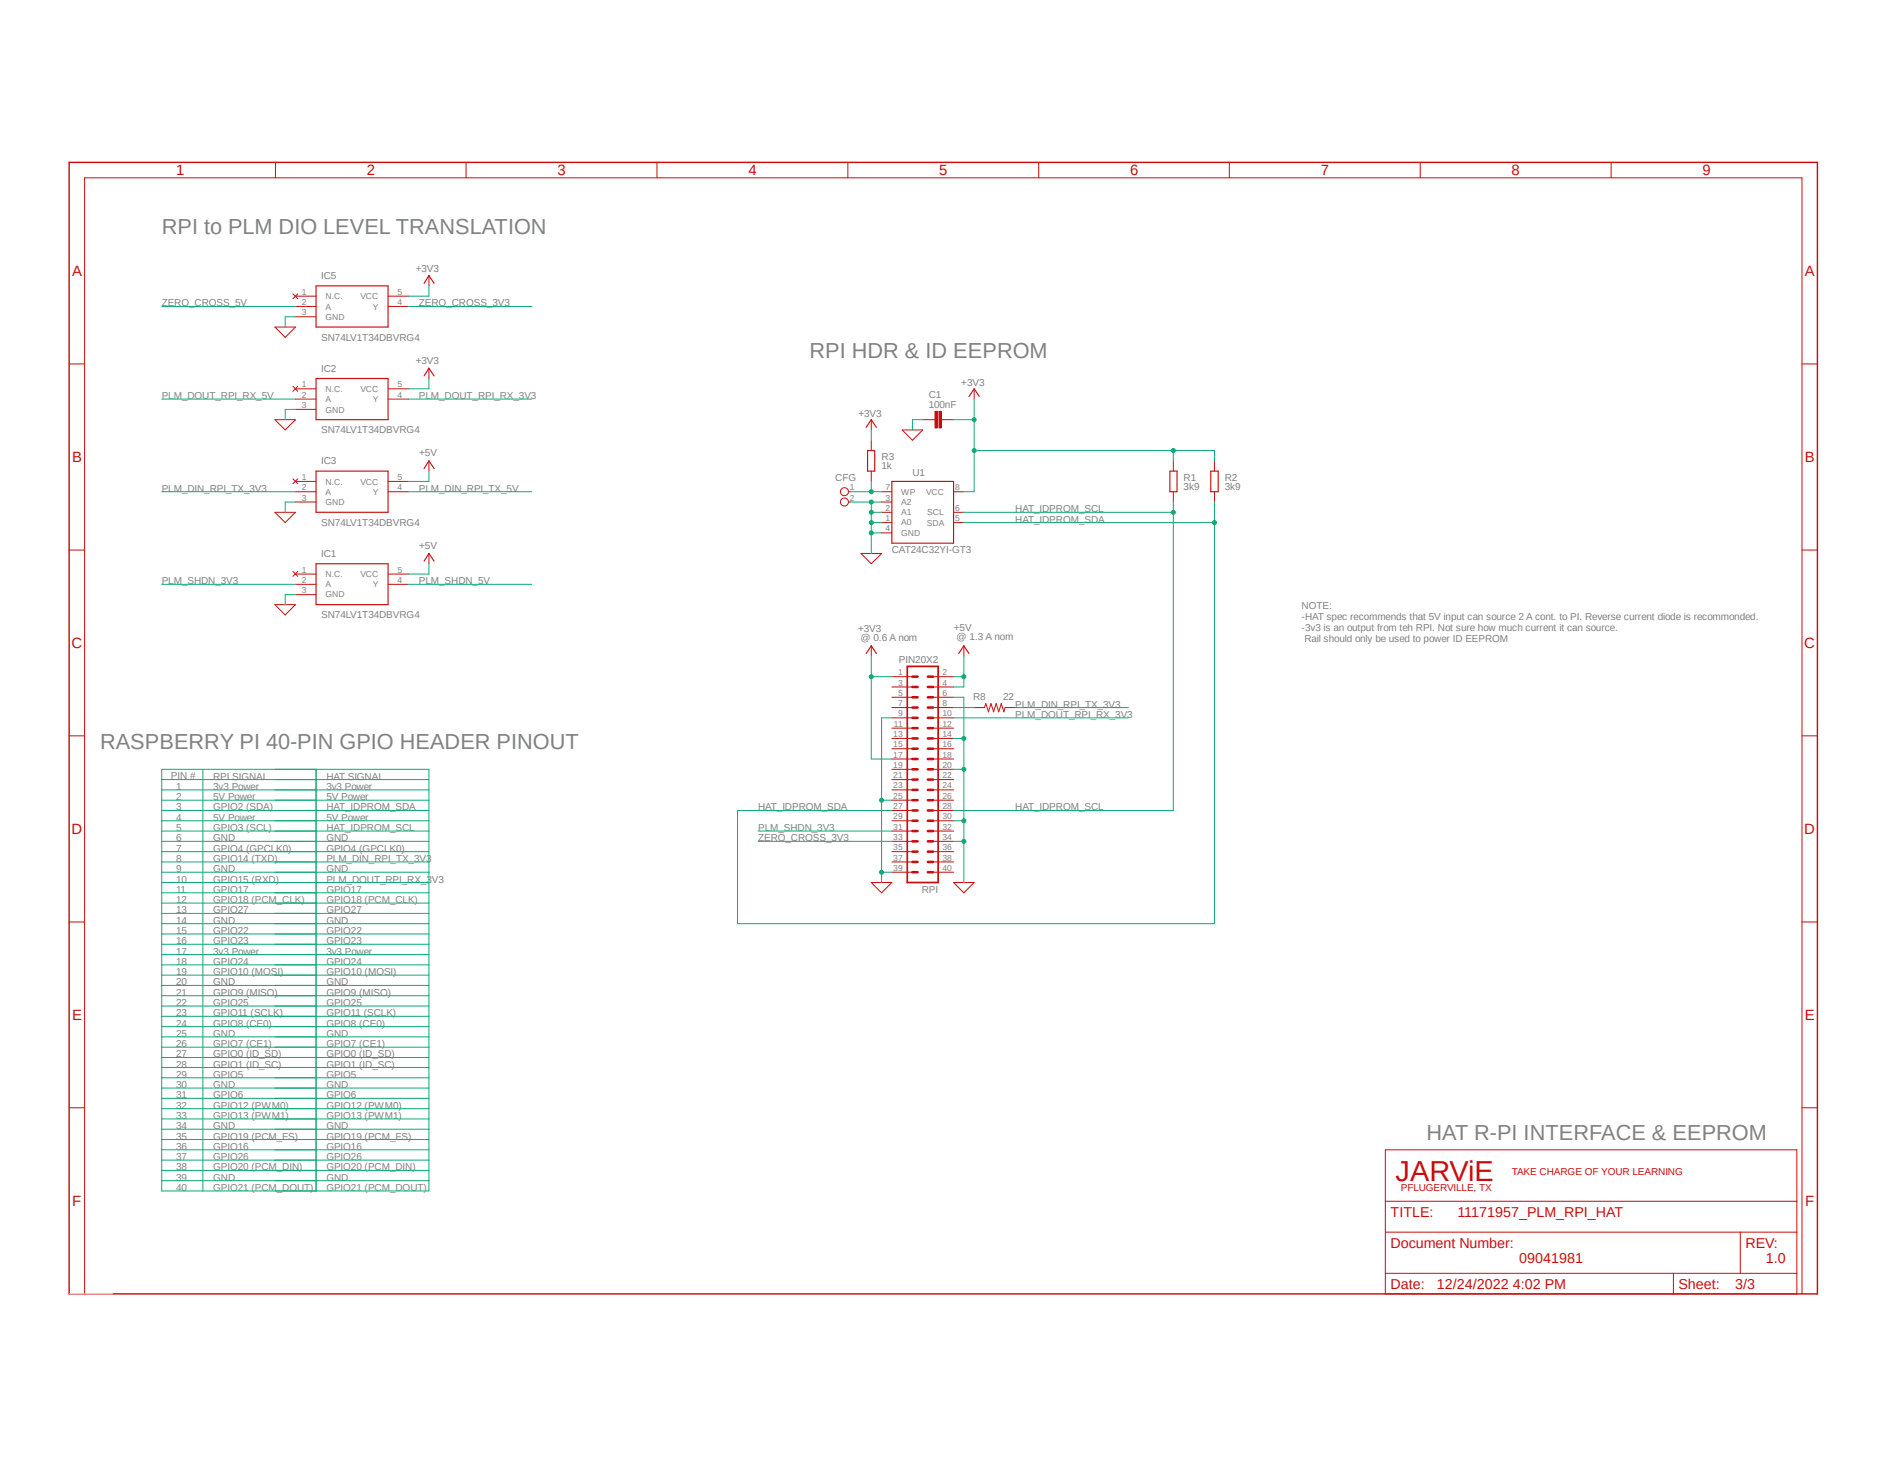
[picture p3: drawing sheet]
<svg xmlns="http://www.w3.org/2000/svg" width="279mm" height="216mm" viewBox="0 0 279 216" stroke-linecap="round" stroke-linejoin="round" font-family="sans-serif">
<path d="M9.9 23.9l259.6 168.1M269.5 23.9l-259.6 168.1" fill="none" stroke="#fff" stroke-width=".15"/>
<path d="M134.4 98.7h4.6v32h-4.6z" fill="none" stroke="#c90d0c" stroke-width=".25"/>
<g fill="none" stroke="#c90d0c" stroke-width=".38">
<path d="M135.2 103.3h.7M135.2 101.7h.7M135.2 100.2h.7M135.2 106.3h.7M135.2 104.8h.7M135.2 110.9h.7M135.2 109.3h.7M135.2 107.8h.7M135.2 113.9h.7M135.2 112.4h.7M135.2 118.5h.7M135.2 117h.7"/>
<path d="M135.2 115.4h.7M137.5 103.3h.7M137.5 101.7h.7M137.5 100.2h.7M137.5 106.3h.7M137.5 104.8h.7M137.5 110.9h.7M137.5 109.3h.7M137.5 107.8h.7M137.5 113.9h.7M137.5 112.4h.7M137.5 118.5h.7"/>
<path d="M137.5 117h.7M137.5 115.4h.7M135.2 121.5h.7M135.2 120h.7M135.2 124.6h.7M135.2 123.1h.7M135.2 126.1h.7M135.2 127.6h.7M135.2 129.2h.7M137.5 121.5h.7M137.5 120h.7M137.5 124.6h.7"/>
<path d="M137.5 123.1h.7M137.5 126.1h.7M137.5 127.6h.7M137.5 129.2h.7"/>
</g>
<g fill="none" stroke="#c90d0c" stroke-width=".15">
<path d="M40.8 24v2.3M69 24v2.3M97.3 24v2.3M125.6 24v2.3M153.9 24v2.3M182.1 24v2.3M210.4 24v2.3M238.7 24v2.3M10.2 53.9h2.3M40.7 48.4h3.1l-1.6 1.6zM43.4 57.2l.7 .8M43.4 43.5l.7 .7"/>
<path d="M43.8 57.6h3M43.8 59.1h3M43.8 43.9h3M43.8 45.4h3M43.8 46.9h3M44.1 57.2l-.7 .8M44.1 43.5l-.7 .7M57.5 57.6h3M57.5 59.1h3M57.5 43.9h3M57.5 45.4h3M63.5 40.8v1.5"/>
<path d="M63.5 54.5v1.5M144.3 57.6v1.5M267 53.9h2.2M40.7 75.9h3.1l-1.6 1.5zM40.7 62.1h3.1l-1.6 1.6zM43.4 70.9l.7 .7M43.8 72.8h3M43.8 74.3h3M43.8 60.6h3M43.8 71.3h3M44.1 70.9l-.7 .7M57.5 72.8h3"/>
<path d="M57.5 71.3h3M63.5 68.2v1.6M125.7 72.8h.3M125.7 74.3h.3M129.1 62.1v1.6M129.1 65.2v1.5M129.1 69.8v1.5M130.6 72.8h1.5M130.6 78.9h1.5M130.6 75.9h1.5M130.6 77.4h1.5M130.6 74.3h1.5"/>
<path d="M133.6 63.7h3.1l-1.5 1.5zM136.7 62.1h1.8M138.5 60.9h.4v2.5h-.4zM139.1 60.9h.3v2.5h-.3zM139.4 62.1h1.9M141.3 72.8h1.5M141.3 75.9h1.5M141.3 77.4h1.5M173.8 68.2v1.6M173.8 72.8v1.5M179.9 68.2v1.6M179.9 72.8v1.5"/>
<path d="M10.2 81.4h2.3M40.7 89.5h3.1l-1.6 1.6zM43.4 84.6l.7 .7M43.8 85h3M43.8 86.5h3M43.8 88.1h3M44.1 84.6l-.7 .7M57.5 85h3M57.5 86.5h3M63.5 82v1.5M127.6 82h3l-1.5 1.5zM129.1 95.6v1.6"/>
<path d="M142.8 95.6v1.6M267 81.4h2.2M10.2 109h2.3M132.1 100.2h3.1M132.1 101.7h3.1M132.1 103.3h3.1M132.1 104.8h3.1M132.1 106.3h3.1M132.1 107.8h3.1M132.1 109.3h3.1M132.1 110.9h3.1M132.1 112.4h3.1"/>
<path d="M132.1 113.9h3.1M132.1 115.4h3.1M132.1 117h3.1M132.1 118.5h3.1M138.2 100.2h3.1M138.2 101.7h3.1M138.2 103.3h3.1M138.2 104.8h3.1M138.2 106.3h3.1M138.2 107.8h3.1M138.2 109.3h3.1M138.2 110.9h3.1"/>
<path d="M138.2 112.4h3.1M138.2 113.9h3.1M138.2 115.4h3.1M138.2 117h3.1M138.2 118.5h3.1M144.3 104.8h1.5l.2-.6 .4 1.2 .4-1.2 .4 1.2 .4-1.2 .4 1.2 .3-1.2 .4 1.2 .2-.6h1.5M267 109h2.2M10.2 136.5h2.3M129.1 130.7h3l-1.5 1.5zM132.1 120h3.1M132.1 121.5h3.1M132.1 123.1h3.1"/>
<path d="M132.1 124.6h3.1M132.1 126.1h3.1M132.1 127.6h3.1M132.1 129.2h3.1M138.2 120h3.1M138.2 121.5h3.1M138.2 123.1h3.1M138.2 124.6h3.1M138.2 126.1h3.1M138.2 127.6h3.1M138.2 129.2h3.1M141.3 130.7h3l-1.5 1.5z"/>
<path d="M267 136.5h2.2M10.2 164h2.3M205.2 170.3h61v21.3h-61zM205.2 177.9h61M267 164h2.2M12.5 191.6v-165.3h254.5v165.3M205.2 182.5h61M205.2 188.6h61M247.9 188.6v3M257.8 182.5v6.1"/>
<circle cx="125.1" cy="74.3" r=".6"/>
<circle cx="125.1" cy="72.8" r=".6"/>
</g>
<g fill="none" stroke="#c90d0c" stroke-width=".17">
<path d="M46.8 56h10.7v6.1h-10.7zM46.8 42.3h10.7v6.1h-10.7zM62.8 55.7l.7-1.2 .8 1.2M62.8 42l.7-1.2 .8 1.2M143.6 58.7l.7-1.1 .8 1.1M46.8 69.8h10.7v6.1h-10.7zM62.8 69.4l.7-1.2 .8 1.2M128.3 63.3l.8-1.2 .7 1.2M128.5 66.7h1.1v3.1h-1.1zM132.1 71.3h9.2v9.1h-9.2zM173.3 69.8h1.1v3h-1.1zM179.4 69.8h1.1v3h-1.1z"/>
<path d="M46.8 83.5h10.7v6h-10.7zM62.8 83.1l.7-1.1 .8 1.1M128.3 96.8l.8-1.2 .7 1.2M142 96.8l.8-1.2 .8 1.2"/>
</g>
<path d="M138.7 60.9v2.5M139.3 60.9v2.5" fill="none" stroke="#c90d0c" stroke-width=".34"/>
<path d="M10.2 24h259v167.6h-259z" fill="none" stroke="#c90d0c" stroke-width=".21"/>
<path d="M144.3 59.1v13.7h-1.5M144.3 66.7h35.6v1.5M173.8 66.7v1.5" fill="none" stroke="#0dab76" stroke-width=".15"/>
<circle cx="144.3" cy="66.7" r=".3" fill="#0dab76"/>
<circle cx="144.3" cy="66.7" r=".3" fill="none" stroke="#0dab76" stroke-width=".15"/>
<circle cx="173.8" cy="66.7" r=".3" fill="#0dab76"/>
<g fill="none" stroke="#0dab76" stroke-width=".15">
<path d="M141.3 62.1h3"/>
<circle cx="173.8" cy="66.7" r=".3"/>
</g>
<circle cx="144.3" cy="62.1" r=".3" fill="#0dab76"/>
<g fill="none" stroke="#0dab76" stroke-width=".15">
<path d="M129.1 63.7v1.5M129.1 97.2v15.2h3M129.1 100.2h3"/>
<circle cx="144.3" cy="62.1" r=".3"/>
</g>
<circle cx="129.1" cy="100.2" r=".3" fill="#0dab76"/>
<g fill="none" stroke="#0dab76" stroke-width=".15">
<path d="M63.5 56v1.6h-3M63.5 42.3v1.6h-3M142.8 75.9h31M173.8 74.3v45.7h-32.5"/>
<circle cx="129.1" cy="100.2" r=".3"/>
</g>
<circle cx="173.8" cy="75.9" r=".3" fill="#0dab76"/>
<g fill="none" stroke="#0dab76" stroke-width=".15">
<path d="M142.8 77.4h37.1M179.9 74.3v62.5h-70.6v-16.8h22.8"/>
<circle cx="173.8" cy="75.9" r=".3"/>
</g>
<circle cx="179.9" cy="77.4" r=".3" fill="#0dab76"/>
<g fill="none" stroke="#0dab76" stroke-width=".15">
<path d="M126 72.8h4.6M129.1 71.3v1.5"/>
<circle cx="179.9" cy="77.4" r=".3"/>
</g>
<circle cx="129.1" cy="72.8" r=".3" fill="#0dab76"/>
<g fill="none" stroke="#0dab76" stroke-width=".15">
<path d="M142.8 97.2v4.5h-1.5M141.3 100.2h1.5"/>
<circle cx="129.1" cy="72.8" r=".3"/>
</g>
<circle cx="142.8" cy="100.2" r=".3" fill="#0dab76"/>
<g fill="none" stroke="#0dab76" stroke-width=".15">
<path d="M43.8 46.9h-1.6v1.5M60.5 59.1h18.3M24 72.8h19.8M43.8 74.3h-1.6v1.6M43.8 60.6h-1.6v1.5M63.5 69.8v1.5h-3M129.1 77.4h1.5M129.1 75.9h1.5M130.6 74.3h-1.5v4.6h1.5M136.7 62.1h-1.5v1.6M43.8 88.1h-1.6v1.4M63.5 83.5v1.5h-3"/>
<path d="M24 113.9h22.8v62.5h-22.8zM24 115.4h22.8M24 117h22.8M24 118.5h22.8M30.1 113.9v62.5M141.3 104.8h3M141.3 106.3h25.9M150.4 104.8h16.8M24 120h22.8M24 121.5h22.8M24 123.1h22.8M24 124.6h22.8"/>
<path d="M24 126.1h22.8M24 127.6h22.8M24 129.2h22.8M24 130.7h22.8M24 132.2h22.8M24 133.7h22.8M24 135.3h22.8M24 136.8h22.8M24 138.3h22.8M24 139.8h22.8M24 141.4h22.8M24 142.9h22.8"/>
<path d="M24 144.4h22.8M24 145.9h22.8M24 147.4h22.8M24 149h22.8M24 150.5h22.8M24 152h22.8M24 153.5h22.8M24 155.1h22.8M24 156.6h22.8M24 158.1h22.8M24 159.6h22.8M24 161.1h22.8"/>
<path d="M24 162.6h22.8M24 164.2h22.8M24 165.7h22.8M24 167.2h22.8M24 168.7h22.8M24 170.3h22.8M24 171.8h22.8M24 173.3h22.8M24 174.8h22.8"/>
<circle cx="142.8" cy="100.2" r=".3"/>
</g>
<circle cx="129.1" cy="78.9" r=".3" fill="#0dab76"/>
<circle cx="129.1" cy="78.9" r=".3" fill="none" stroke="#0dab76" stroke-width=".15"/>
<circle cx="129.1" cy="77.4" r=".3" fill="#0dab76"/>
<circle cx="129.1" cy="77.4" r=".3" fill="none" stroke="#0dab76" stroke-width=".15"/>
<circle cx="129.1" cy="75.9" r=".3" fill="#0dab76"/>
<g fill="none" stroke="#0dab76" stroke-width=".15">
<path d="M126 74.3h3.1"/>
<circle cx="129.1" cy="75.9" r=".3"/>
</g>
<circle cx="129.1" cy="74.3" r=".3" fill="#0dab76"/>
<g fill="none" stroke="#0dab76" stroke-width=".15">
<path d="M129.1 78.9v3.1M130.6 118.5h1.5M132.1 106.3h-1.5v24.4M130.6 129.2h1.5"/>
<circle cx="129.1" cy="74.3" r=".3"/>
</g>
<circle cx="130.6" cy="118.5" r=".3" fill="#0dab76"/>
<circle cx="130.6" cy="118.5" r=".3" fill="none" stroke="#0dab76" stroke-width=".15"/>
<circle cx="130.6" cy="129.2" r=".3" fill="#0dab76"/>
<g fill="none" stroke="#0dab76" stroke-width=".15">
<path d="M141.3 103.3h1.5v27.4M141.3 109.3h1.5M141.3 113.9h1.5M141.3 121.5h1.5M141.3 124.6h1.5"/>
<circle cx="130.6" cy="129.2" r=".3"/>
</g>
<circle cx="142.8" cy="109.3" r=".3" fill="#0dab76"/>
<circle cx="142.8" cy="109.3" r=".3" fill="none" stroke="#0dab76" stroke-width=".15"/>
<circle cx="142.8" cy="113.9" r=".3" fill="#0dab76"/>
<circle cx="142.8" cy="113.9" r=".3" fill="none" stroke="#0dab76" stroke-width=".15"/>
<circle cx="142.8" cy="121.5" r=".3" fill="#0dab76"/>
<circle cx="142.8" cy="121.5" r=".3" fill="none" stroke="#0dab76" stroke-width=".15"/>
<circle cx="142.8" cy="124.6" r=".3" fill="#0dab76"/>
<g fill="none" stroke="#0dab76" stroke-width=".15">
<path d="M24 59.1h19.8M24 45.4h19.8M60.5 45.4h18.3M60.5 72.8h18.3M24 86.5h19.8M60.5 86.5h18.3M40.7 115.4h22.8M40.7 113.9h22.8v62.5h-22.8M40.7 117h22.8M40.7 118.5h22.8M46.8 113.9v62.5M40.7 123.1h22.8"/>
<path d="M40.7 124.6h22.8M40.7 120h22.8M40.7 121.5h22.8M40.7 126.1h22.8M40.7 127.6h22.8M40.7 129.2h22.8M40.7 130.7h22.8M40.7 132.2h22.8M40.7 133.7h22.8M40.7 135.3h22.8M40.7 136.8h22.8M40.7 138.3h22.8"/>
<path d="M40.7 139.8h22.8M112.3 123.1h19.8M112.3 124.6h19.8M40.7 141.4h22.8M40.7 142.9h22.8M40.7 144.4h22.8M40.7 145.9h22.8M40.7 147.4h22.8M40.7 149h22.8M40.7 150.5h22.8M40.7 152h22.8M40.7 153.5h22.8"/>
<path d="M40.7 155.1h22.8M40.7 156.6h22.8M40.7 158.1h22.8M40.7 159.6h22.8M40.7 161.1h22.8M40.7 162.6h22.8M40.7 164.2h22.8M40.7 165.7h22.8M40.7 167.2h22.8M40.7 168.7h22.8M40.7 170.3h22.8M40.7 171.8h22.8"/>
<path d="M40.7 173.3h22.8M40.7 174.8h22.8"/>
<circle cx="142.8" cy="124.6" r=".3"/>
</g>
<text font-size="4.3" fill="#c90d0c" x="206.8" y="174.8">JARViE</text>
<g font-size="3.2" fill="#808080">
<text x="24" y="34.7">RPI to PLM DIO LEVEL TRANSLATION</text>
<text x="119.9" y="53">RPI HDR &amp; ID EEPROM</text>
<text x="14.8" y="110.9">RASPBERRY PI 40-PIN GPIO HEADER PINOUT</text>
<text x="211.3" y="168.7">HAT R-PI INTERFACE &amp; EEPROM</text>
</g>
<g font-size="2.2" fill="#c90d0c">
<text x="26.1" y="26">1</text>
<text x="54.4" y="26">2</text>
<text x="82.6" y="26">3</text>
<text x="110.9" y="26">4</text>
<text x="139.1" y="26">5</text>
<text x="167.4" y="26">6</text>
<text x="195.7" y="26">7</text>
<text x="223.9" y="26">8</text>
<text x="252.2" y="26">9</text>
<text x="10.7" y="40.9">A</text>
<text x="267.4" y="40.9">A</text>
<text x="10.7" y="68.4">B</text>
<text x="267.4" y="68.4">B</text>
<text x="10.6" y="96">C</text>
<text x="267.3" y="96">C</text>
<text x="10.6" y="123.5">D</text>
<text x="267.3" y="123.5">D</text>
<text x="10.7" y="151">E</text>
<text x="267.4" y="151">E</text>
<text x="10.7" y="178.6">F</text>
<text x="267.4" y="178.6">F</text>
</g>
<g font-size="2.1" fill="#c90d0c">
<text x="206" y="180.2">TITLE:</text>
<text x="206" y="184.7">Document Number:</text>
<text x="215.9" y="180.2">11171957_PLM_RPI_HAT</text>
<text x="258.6" y="184.7">REV:</text>
<text x="206" y="190.8">Date:</text>
<text x="212.9" y="190.8">12/24/2022 4:02 PM</text>
<text x="225" y="187">09041981</text>
<text x="248.7" y="190.8">Sheet:</text>
<text x="257" y="190.8">3/3</text>
<text x="261.6" y="187">1.0</text>
</g>
<g font-size="1.5" fill="#808080">
<text x="47.6" y="41.3">IC5</text>
<text x="61.6" y="40.2">+3V3</text>
<text x="24" y="45.4">ZERO_CROSS_5V</text>
<text x="62.1" y="45.4">ZERO_CROSS_3V3</text>
<text x="47.6" y="50.5">SN74LV1T34DBVRG4</text>
<text x="61.6" y="53.9">+3V3</text>
<text x="24" y="59.1">PLM_DOUT_RPI_RX_5V</text>
<text x="47.6" y="55">IC2</text>
<text x="62.1" y="59.1">PLM_DOUT_RPI_RX_3V3</text>
<text x="137.6" y="58.9">C1</text>
<text x="142.4" y="57.1">+3V3</text>
<text x="47.6" y="64.2">SN74LV1T34DBVRG4</text>
<text x="127.2" y="61.7">+3V3</text>
<text x="137.6" y="60.4">100nF</text>
<text x="47.6" y="68.7">IC3</text>
<text x="62.1" y="67.5">+5V</text>
<text x="123.7" y="71.3">CFG</text>
<text x="130.6" y="69.5">1k</text>
<text x="130.6" y="68.1">R3</text>
<text x="135.2" y="70.5">U1</text>
<text x="175.3" y="71.2">R1</text>
<text x="181.4" y="71.2">R2</text>
<text x="24" y="72.8">PLM_DIN_RPI_TX_3V3</text>
<text x="47.6" y="77.9">SN74LV1T34DBVRG4</text>
<text x="62.1" y="72.8">PLM_DIN_RPI_TX_5V</text>
<text x="150.4" y="75.9">HAT_IDPROM_SCL</text>
<text x="150.4" y="77.4">HAT_IDPROM_SDA</text>
<text x="175.3" y="72.5">3k9</text>
<text x="181.4" y="72.5">3k9</text>
<text x="47.6" y="82.5">IC1</text>
<text x="62.1" y="81.2">+5V</text>
<text x="132.1" y="82">CAT24C32YI-GT3</text>
<text x="24" y="86.5">PLM_SHDN_3V3</text>
<text x="62.1" y="86.5">PLM_SHDN_5V</text>
<text x="47.6" y="91.6">SN74LV1T34DBVRG4</text>
<text x="127.1" y="93.5">+3V3</text>
<text x="127.5" y="95">@ 0.6 A nom</text>
<text x="141.3" y="93.4">+5V</text>
<text x="141.7" y="94.7">@ 1.3 A nom</text>
<text x="192.8" y="90.2">NOTE:</text>
<text x="192.8" y="91.8">-HAT spec recommends that 5V input can source 2 A cont. to PI. Reverse current diode is recommonded.</text>
<text x="192.8" y="93.4">-3v3 is an output from teh RPI. Not sure how much current it can source.</text>
<text x="193.3" y="95">Rail should only be used to power ID EEPROM</text>
<text x="133.2" y="98.2">PIN20X2</text>
<text x="144.1" y="103.7">R8</text>
<text x="148.6" y="103.7">22</text>
<text x="150.4" y="104.8">PLM_DIN_RPI_TX_3V3</text>
<text x="150.4" y="106.3">PLM_DOUT_RPI_RX_3V3</text>
<text x="25.3" y="115.3">PIN #</text>
<text x="26.1" y="117">1</text>
<text x="26.1" y="118.5">2</text>
<text x="31.6" y="115.4">RPI SIGNAL</text>
<text x="31.6" y="117">3v3 Power</text>
<text x="31.6" y="118.5">5V Power</text>
<text x="48.3" y="115.4">HAT SIGNAL</text>
<text x="48.3" y="117">3v3 Power</text>
<text x="48.3" y="118.5">5V Power</text>
<text x="26.1" y="120">3</text>
<text x="26.1" y="121.5">4</text>
<text x="26.1" y="123.1">5</text>
<text x="26.1" y="124.6">6</text>
<text x="31.6" y="120">GPIO2 (SDA)</text>
<text x="31.6" y="121.5">5V Power</text>
<text x="31.6" y="123.1">GPIO3 (SCL)</text>
<text x="31.6" y="124.6">GND</text>
<text x="48.3" y="120">HAT_IDPROM_SDA</text>
<text x="48.3" y="121.5">5V Power</text>
<text x="48.3" y="123.1">HAT_IDPROM_SCL</text>
<text x="48.3" y="124.6">GND</text>
<text x="112.3" y="120">HAT_IDPROM_SDA</text>
<text x="112.3" y="123.1">PLM_SHDN_3V3</text>
<text x="112.3" y="124.6">ZERO_CROSS_3V3</text>
<text x="150.4" y="120">HAT_IDPROM_SCL</text>
<text x="26.1" y="126.1">7</text>
<text x="26.1" y="127.6">8</text>
<text x="26.1" y="129.2">9</text>
<text x="26.1" y="130.7">10</text>
<text x="31.6" y="126.1">GPIO4 (GPCLK0)</text>
<text x="31.6" y="127.6">GPIO14 (TXD)</text>
<text x="31.6" y="129.2">GND</text>
<text x="31.6" y="130.7">GPIO15 (RXD)</text>
<text x="48.3" y="126.1">GPIO4 (GPCLK0)</text>
<text x="48.3" y="127.6">PLM_DIN_RPI_TX_3V3</text>
<text x="48.3" y="129.2">GND</text>
<text x="48.3" y="130.7">PLM_DOUT_RPI_RX_3V3</text>
<text x="26.1" y="132.2">11</text>
<text x="26.1" y="133.7">12</text>
<text x="26.1" y="135.3">13</text>
<text x="26.1" y="136.8">14</text>
<text x="31.6" y="132.2">GPIO17</text>
<text x="31.6" y="133.7">GPIO18 (PCM_CLK)</text>
<text x="31.6" y="135.3">GPIO27</text>
<text x="31.6" y="136.8">GND</text>
<text x="48.3" y="132.2">GPIO17</text>
<text x="48.3" y="133.7">GPIO18 (PCM_CLK)</text>
<text x="48.3" y="135.3">GPIO27</text>
<text x="48.3" y="136.8">GND</text>
<text x="136.6" y="132.2">RPI</text>
<text x="26.1" y="138.3">15</text>
<text x="26.1" y="139.8">16</text>
<text x="26.1" y="141.4">17</text>
<text x="26.1" y="142.9">18</text>
<text x="31.6" y="138.3">GPIO22</text>
<text x="31.6" y="139.8">GPIO23</text>
<text x="31.6" y="141.4">3v3 Power</text>
<text x="31.6" y="142.9">GPIO24</text>
<text x="48.3" y="138.3">GPIO22</text>
<text x="48.3" y="139.8">GPIO23</text>
<text x="48.3" y="141.4">3v3 Power</text>
<text x="48.3" y="142.9">GPIO24</text>
<text x="26.1" y="144.4">19</text>
<text x="26.1" y="145.9">20</text>
<text x="26.1" y="147.4">21</text>
<text x="26.1" y="149">22</text>
<text x="31.6" y="144.4">GPIO10 (MOSI)</text>
<text x="31.6" y="145.9">GND</text>
<text x="31.6" y="147.4">GPIO9 (MISO)</text>
<text x="31.6" y="149">GPIO25</text>
<text x="48.3" y="144.4">GPIO10 (MOSI)</text>
<text x="48.3" y="145.9">GND</text>
<text x="48.3" y="147.4">GPIO9 (MISO)</text>
<text x="48.3" y="149">GPIO25</text>
<text x="26.1" y="150.5">23</text>
<text x="26.1" y="152">24</text>
<text x="26.1" y="153.5">25</text>
<text x="26.1" y="155.1">26</text>
<text x="31.6" y="150.5">GPIO11 (SCLK)</text>
<text x="31.6" y="152">GPIO8 (CE0)</text>
<text x="31.6" y="153.5">GND</text>
<text x="31.6" y="155.1">GPIO7 (CE1)</text>
<text x="48.3" y="150.5">GPIO11 (SCLK)</text>
<text x="48.3" y="152">GPIO8 (CE0)</text>
<text x="48.3" y="153.5">GND</text>
<text x="48.3" y="155.1">GPIO7 (CE1)</text>
<text x="26.1" y="156.6">27</text>
<text x="26.1" y="158.1">28</text>
<text x="26.1" y="159.6">29</text>
<text x="26.1" y="161.1">30</text>
<text x="31.6" y="156.6">GPIO0 (ID_SD)</text>
<text x="31.6" y="158.1">GPIO1 (ID_SC)</text>
<text x="31.6" y="159.6">GPIO5</text>
<text x="31.6" y="161.1">GND</text>
<text x="48.3" y="156.6">GPIO0 (ID_SD)</text>
<text x="48.3" y="158.1">GPIO1 (ID_SC)</text>
<text x="48.3" y="159.6">GPIO5</text>
<text x="48.3" y="161.1">GND</text>
<text x="26.1" y="162.6">31</text>
<text x="26.1" y="164.2">32</text>
<text x="26.1" y="165.7">33</text>
<text x="26.1" y="167.2">34</text>
<text x="31.6" y="162.6">GPIO6</text>
<text x="31.6" y="164.2">GPIO12 (PWM0)</text>
<text x="31.6" y="165.7">GPIO13 (PWM1)</text>
<text x="31.6" y="167.2">GND</text>
<text x="48.3" y="162.6">GPIO6</text>
<text x="48.3" y="164.2">GPIO12 (PWM0)</text>
<text x="48.3" y="165.7">GPIO13 (PWM1)</text>
<text x="48.3" y="167.2">GND</text>
<text x="26.1" y="168.7">35</text>
<text x="26.1" y="170.3">36</text>
<text x="26.1" y="171.8">37</text>
<text x="26.1" y="173.3">38</text>
<text x="31.6" y="168.7">GPIO19 (PCM_FS)</text>
<text x="31.6" y="170.3">GPIO16</text>
<text x="31.6" y="171.8">GPIO26</text>
<text x="31.6" y="173.3">GPIO20 (PCM_DIN)</text>
<text x="48.3" y="168.7">GPIO19 (PCM_FS)</text>
<text x="48.3" y="170.3">GPIO16</text>
<text x="48.3" y="171.8">GPIO26</text>
<text x="48.3" y="173.3">GPIO20 (PCM_DIN)</text>
<text x="26.1" y="174.8">39</text>
<text x="26.1" y="176.4">40</text>
<text x="31.6" y="174.8">GND</text>
<text x="31.6" y="176.4">GPIO21 (PCM_DOUT)</text>
<text x="48.3" y="174.8">GND</text>
<text x="48.3" y="176.4">GPIO21 (PCM_DOUT)</text>
</g>
<g font-size="1.5" fill="#c90d0c">
<text x="224" y="173.9">TAKE CHARGE OF YOUR LEARNING</text>
<text x="207.5" y="176.4">PFLUGERVILLE, TX</text>
</g>
<g font-size="1.3" fill="#808080">
<text x="44.7" y="43.6">1</text>
<text x="44.7" y="45.2">2</text>
<text x="44.7" y="46.7">3</text>
<text x="48.2" y="44.3">N.C.</text>
<text x="48.2" y="45.8">A</text>
<text x="48.2" y="47.4">GND</text>
<text x="53.4" y="44.3">VCC</text>
<text x="55.2" y="45.8">Y</text>
<text x="58.9" y="45.2">4</text>
<text x="58.9" y="43.6">5</text>
<text x="44.7" y="57.4">1</text>
<text x="44.7" y="58.9">2</text>
<text x="48.2" y="58">N.C.</text>
<text x="48.2" y="59.6">A</text>
<text x="53.4" y="58">VCC</text>
<text x="55.2" y="59.6">Y</text>
<text x="58.9" y="58.9">4</text>
<text x="58.9" y="57.4">5</text>
<text x="44.7" y="60.4">3</text>
<text x="48.2" y="61.1">GND</text>
<text x="44.7" y="71.1">1</text>
<text x="48.2" y="71.8">N.C.</text>
<text x="53.4" y="71.8">VCC</text>
<text x="58.9" y="71.1">5</text>
<text x="44.7" y="72.6">2</text>
<text x="44.7" y="74.1">3</text>
<text x="48.2" y="73.3">A</text>
<text x="48.2" y="74.8">GND</text>
<text x="55.2" y="73.3">Y</text>
<text x="58.9" y="72.6">4</text>
<text x="125.9" y="72.6">1</text>
<text x="125.9" y="74.1">2</text>
<text x="131.2" y="77.2">1</text>
<text x="131.2" y="75.6">2</text>
<text x="131.2" y="74.1">3</text>
<text x="131.2" y="72.6">7</text>
<text x="133.5" y="77.8">A0</text>
<text x="133.5" y="76.3">A1</text>
<text x="133.5" y="74.8">A2</text>
<text x="133.5" y="73.3">WP</text>
<text x="137.2" y="73.3">VCC</text>
<text x="137.3" y="77.9">SDA</text>
<text x="137.4" y="76.3">SCL</text>
<text x="141.5" y="72.6">8</text>
<text x="141.5" y="75.6">6</text>
<text x="141.5" y="77.2">5</text>
<text x="131.2" y="78.7">4</text>
<text x="133.5" y="79.3">GND</text>
<text x="44.7" y="84.8">1</text>
<text x="44.7" y="86.3">2</text>
<text x="44.7" y="87.8">3</text>
<text x="48.2" y="85.4">N.C.</text>
<text x="48.2" y="87">A</text>
<text x="48.2" y="88.5">GND</text>
<text x="53.4" y="85.5">VCC</text>
<text x="55.2" y="87">Y</text>
<text x="58.9" y="86.3">4</text>
<text x="58.9" y="84.8">5</text>
<text x="133.1" y="100">1</text>
<text x="133.1" y="101.5">3</text>
<text x="139.6" y="100">2</text>
<text x="139.6" y="101.5">4</text>
<text x="132.4" y="107.6">11</text>
<text x="133.1" y="103">5</text>
<text x="133.1" y="104.6">7</text>
<text x="133.1" y="106.1">9</text>
<text x="139.6" y="103">6</text>
<text x="139.6" y="104.6">8</text>
<text x="139.6" y="106.1">10</text>
<text x="139.6" y="107.6">12</text>
<text x="132.3" y="109.1">13</text>
<text x="132.3" y="110.7">15</text>
<text x="132.3" y="112.2">17</text>
<text x="132.3" y="113.7">19</text>
<text x="139.6" y="109.1">14</text>
<text x="139.6" y="110.7">16</text>
<text x="139.6" y="112.2">18</text>
<text x="139.6" y="113.7">20</text>
<text x="132.3" y="115.2">21</text>
<text x="132.3" y="116.8">23</text>
<text x="132.3" y="118.3">25</text>
<text x="132.3" y="119.8">27</text>
<text x="139.6" y="115.2">22</text>
<text x="139.6" y="116.8">24</text>
<text x="139.6" y="118.3">26</text>
<text x="139.6" y="119.8">28</text>
<text x="132.3" y="121.3">29</text>
<text x="132.3" y="122.9">31</text>
<text x="132.3" y="124.4">33</text>
<text x="132.3" y="125.9">35</text>
<text x="139.6" y="121.3">30</text>
<text x="139.6" y="122.9">32</text>
<text x="139.6" y="124.4">34</text>
<text x="139.6" y="125.9">36</text>
<text x="132.3" y="127.4">37</text>
<text x="132.3" y="128.9">39</text>
<text x="139.6" y="127.4">38</text>
<text x="139.6" y="128.9">40</text>
</g>
</svg>
